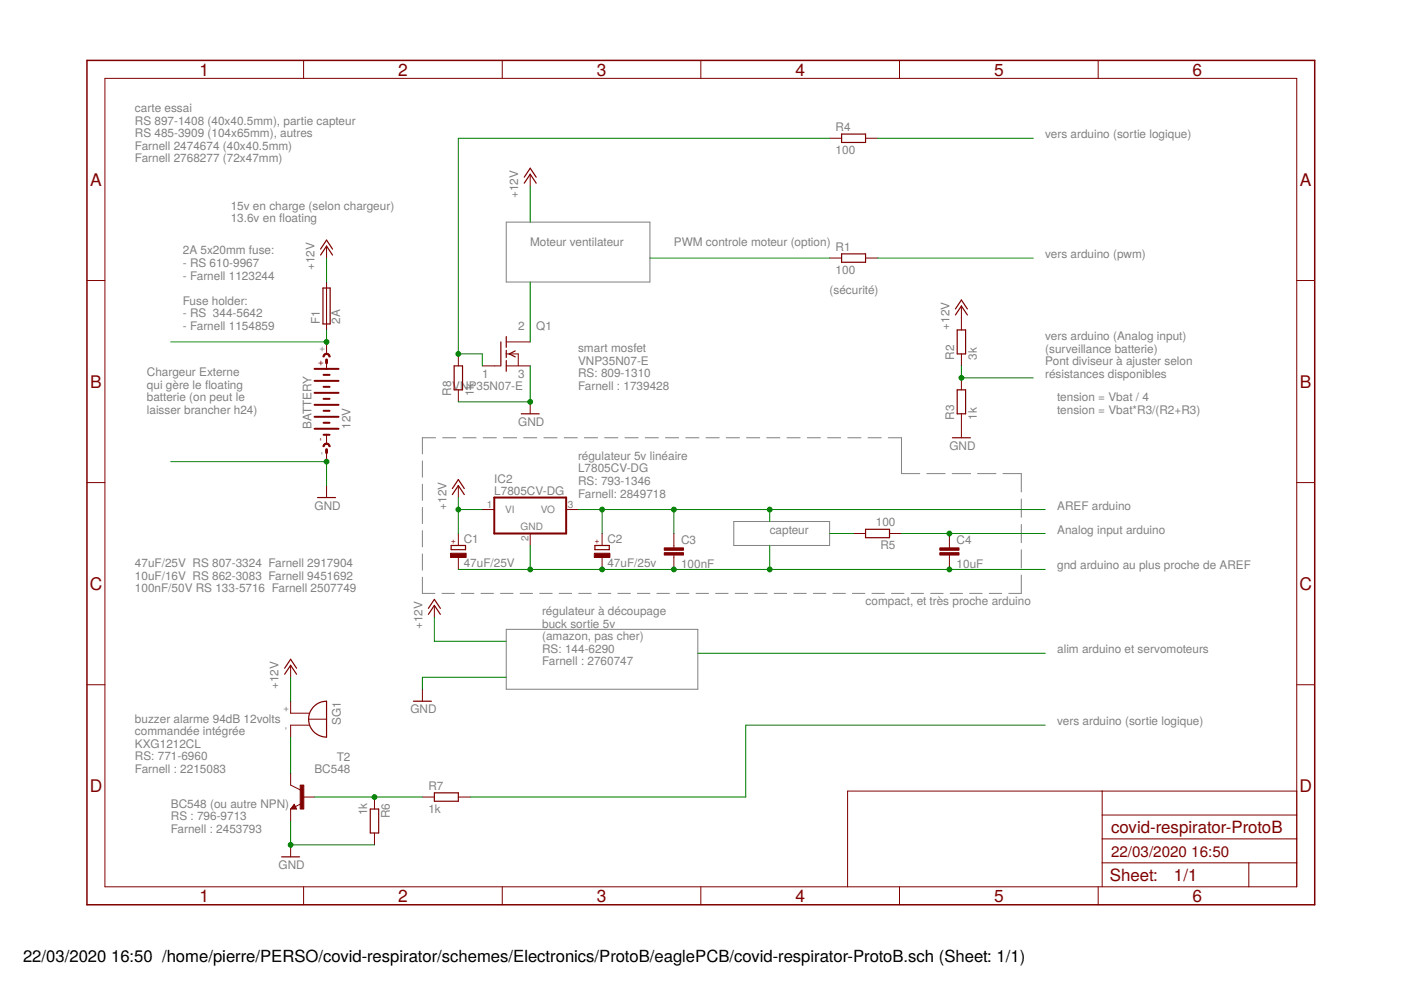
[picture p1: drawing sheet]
<svg xmlns="http://www.w3.org/2000/svg" width="297mm" height="210mm" viewBox="0 0 297 210" stroke-linecap="round" stroke-linejoin="round" font-family="sans-serif">
<g fill="none" stroke="#808080" stroke-width=".21">
<path d="M107.3 47.1h30.5v12.7h-30.5zM89.6 97.7v3.5M92.4 92.8h-2.8v3.4M93.9 92.8h2.7M98.1 92.8h2.8M102.4 92.8h2.8M106.7 92.8h2.8M111 92.8h2.8M115.3 92.8h2.8M119.6 92.8h2.8M123.9 92.8h2.8M128.2 92.8h2.8"/>
<path d="M132.5 92.8h2.8M136.8 92.8h2.8M141.1 92.8h2.8M145.4 92.8h2.8M149.7 92.8h2.8M154 92.8h2.8M158.3 92.8h2.8M162.6 92.8h2.8M166.9 92.8h2.8M171.2 92.8h2.7M175.5 92.8h2.7M179.7 92.8h2.8"/>
<path d="M184 92.8h2.8M188.3 92.8h2.8v7.6h3.9M89.6 102.7v3.4M89.6 107.6v3.4M89.6 112.5v3.5M89.6 117.5v3.4M155.6 110.6h20.3v5.1h-20.3zM196.5 100.4h3.9M201.9 100.4h3.9M207.3 100.4h3.9M212.6 100.4h3.9v3.9M216.5 105.8v3.9"/>
<path d="M216.5 111.2v3.9M216.5 116.6v3.8M89.6 122.4v3.4h2.6M93.7 125.8h2.7M97.8 125.8h2.7M102 125.8h2.6M106.1 125.8h2.7M107.3 133.4h40.7v12.7h-40.7zM110.3 125.8h2.6M114.4 125.8h2.7M118.6 125.8h2.6M122.7 125.8h2.6"/>
<path d="M126.9 125.8h2.6M131 125.8h2.6M135.1 125.8h2.7M139.3 125.8h2.6M143.4 125.8h2.7M147.6 125.8h2.6M151.7 125.8h2.7M155.9 125.8h2.6M160 125.8h2.6M164.1 125.8h2.7M168.3 125.8h2.6M172.4 125.8h2.7"/>
<path d="M176.6 125.8h2.6M180.7 125.8h2.7M184.9 125.8h2.6M189 125.8h2.7M193.2 125.8h2.6M197.3 125.8h2.7M201.4 125.8h2.7M205.6 125.8h2.6M209.7 125.8h2.7M216.5 121.9v3.9h-2.6"/>
</g>
<g fill="none" stroke="#800000" stroke-width=".42">
<path d="M66.7 78.2h5.1M68.6 79.5h1.3M66.7 90.9h5.1M66.7 88.4h5.1M66.7 85.8h5.1M66.7 83.3h5.1M66.7 80.8h5.1M68.6 92.2h1.3M68.6 89.6h1.3M68.6 87.1h1.3M68.6 84.6h1.3M68.6 82h1.3"/>
<path d="M104.8 105.5h15.2v7.6h-15.2z"/>
</g>
<g fill="none" stroke="#800000" stroke-width=".21">
<path d="M22.2 16.6h252.7v171.4h-252.7zM64.4 12.8v3.8M106.5 12.8v3.8M148.6 12.8v3.8M190.7 12.8v3.8M232.8 12.8v3.8M112.4 36.9v2.6M175.9 29.3h2.5M183.5 29.3h2.6M18.4 59.5h3.8M69.2 52.2v2.5M69.2 59.8v10.2"/>
<path d="M175.9 54.7h2.5M183.5 54.7h2.6M274.9 59.5h3.8M69.2 72.5v2.5M69.2 76.9v1.3M97.2 75v2.6M102.3 77.6h3.8M107.3 77.6h5.1M107.3 75h2.6v2.6M107.3 72.5h5.1M203.8 64.9v5.1M203.8 75v2.6"/>
<path d="M69.2 92.2v1.9M69.2 95.3v2.6M97.2 82.7v2.5M112.4 85.2v2.5M203.8 80.1v2.6M203.8 87.7v5.1M18.4 102.3h3.8M69.2 103v2.5M97.2 103v2.5M97.2 113.1v2.6M97.2 118.2v2.5M102.3 108h2.5"/>
<path d="M112.4 113.1v2.6M120 108h2.6M127.7 113.1v2.6M127.7 118.2v2.5M142.9 113.1v3.1M142.9 117.7v3M181 113.1h2.5M188.6 113.1h2.5M201.3 113.1v3.1M201.3 117.7v3M274.9 102.3h3.8M92.1 128.4v2.5"/>
<path d="M18.4 145.2h3.8M61.6 148.7v2.5h4M61.6 141.1v2.5M65.4 152.5h3.8M65.6 153.8h-4v2.5M89.6 146.1v2.6M274.9 145.2h3.8M61.6 163.9v2.6l2 1M61.6 171.5v2.6M61.6 179.1v2.6M62.4 170.5l.5 1h-1.3zM63.8 170.4l-1.2 .6"/>
<path d="M64.2 169h2.5M79.4 169v2.5M79.4 176.6v2.5M89.6 169h2.5M97.2 169h2.5M233.7 167.7v20.3M233.7 177.9h41.2M233.7 172.8h41.2M274.9 167.7h-95.2v20.3M64.4 188v3.8M106.5 188v3.8M148.6 188v3.8"/>
<path d="M190.7 188v3.8M232.8 188v3.8M233.7 182.9h41.2M264.8 182.9v5.1"/>
</g>
<g fill="#800000" stroke="#800000" stroke-width=".21">
<path d="M68.7 75.1a.76 .76 0 0 1 .8-.2 .76 .76 0 0 1 .5 .8h-.3a.51 .51 0 0 0-.5-.5 .51 .51 0 0 0-.5 .5h-.2z" fill-rule="evenodd"/>
<path d="M68.7 94.2a.76 .76 0 0 1 .8-.2 .76 .76 0 0 1 .5 .7h-.3a.51 .51 0 0 0-.5-.5 .51 .51 0 0 0-.5 .5h-.2z" fill-rule="evenodd"/>
</g>
<path d="M69.2 76.3v.6M69.2 95.3v.7" fill="none" stroke="#800000" stroke-width=".61"/>
<g fill="none" stroke="#800000" stroke-width=".25">
<path d="M111.1 38.8l1.3-1.9 1.3 1.9M111.1 37.6l1.3-1.9 1.3 1.9M178.4 28.4h5.1v1.8h-5.1zM68 54.1l1.2-1.9 1.3 1.9M68 52.8l1.2-1.9 1.3 1.9M178.4 53.8h5.1v1.8h-5.1zM68.5 61.1h1.5v7.6h-1.5zM96.3 77.6h1.8v5.1h-1.8zM106.2 72.5v5.1M107.3 71.4v2.2M107.3 74.3v1.5M107.3 76.4v2.3"/>
<path d="M109.2 74.4l-1.2 .6 1.2 .7M202.6 66.8l1.2-1.9 1.3 1.9M202.6 65.5l1.2-1.9 1.3 1.9M202.9 70h1.8v5h-1.8zM110.5 87.7h3.8M201.9 92.8h3.8M202.9 82.7h1.8v5h-1.8zM67.3 105.5h3.8M95.7 115.7h3v.8h-3zM95.9 104.9l1.3-1.9 1.2 1.9M95.9 103.6l1.3-1.9 1.2 1.9M126.1 115.7h3.1v.8h-3.1z"/>
<path d="M183.5 112.2h5.1v1.8h-5.1zM90.8 130.3l1.3-1.9 1.3 1.9M90.8 129l1.3-1.9 1.3 1.9M60.3 143l1.3-1.9 1.3 1.9M60.3 141.7l1.3-1.9 1.3 1.9M66.7 149.6a3.7 3.7 0 0 1 2.5-.9v7.6a3.8 3.8 0 0 1-3.5-2.5 3.8 3.8 0 0 1 1-4.2zM87.7 148.7h3.8M62.4 171l-.1 .3h.3l-.2-.5-.5 .6h.7M78.5 171.5h1.8v5.1h-1.8zM92.1 168.1h5.1v1.8h-5.1zM59.7 181.7h3.8"/>
</g>
<g fill="#800000" stroke="#800000" stroke-width=".21">
<path d="M95.5 117.3h3.3v.9h-3.3z"/>
<path d="M126 117.3h3.3v.9h-3.3z"/>
<path d="M140.8 117.2h4.1v.5h-4.1z"/>
<path d="M140.8 116.2h4.1v.5h-4.1z"/>
<path d="M199.3 117.2h4v.5h-4z"/>
<path d="M199.3 116.2h4v.5h-4z"/>
<path d="M63.6 166.5h.8v5h-.8z"/>
</g>
<path d="M18.4 12.8h260.3v179h-260.3z" fill="none" stroke="#800000" stroke-width=".32"/>
<g fill="none" stroke="#008000" stroke-width=".21">
<path d="M112.4 39.5v7.6M175.9 29.3h-78.7v45.7h5.1v2.6M186.1 29.3h33M69.2 54.7v5.1M112.4 59.8v12.7M137.8 54.7h38.1M186.1 54.7h33M69.2 70v2.5h-33M112.4 77.6v7.6h-15.2M203.8 77.6v2.5h15.3M36.2 97.9h33v5.1M97.2 105.5v7.6"/>
<path d="M97.2 108h5.1M112.4 115.7v5M122.6 108h99M127.7 108v5.1M142.9 108v5.1M163.2 108v2.6M163.2 115.7v5M175.9 113.1h5.1M191.1 113.1h30.5M92.1 130.9v5.1h15.2M97.2 120.7h124.4M148 138.5h73.6"/>
<path d="M61.6 143.6v5.1M61.6 156.3v7.6M107.3 143.6h-17.7v2.5M221.6 153.8h-63.5v15.2h-58.4M61.6 174.1v5h17.8M66.7 169h22.9"/>
</g>
<g fill="#008000" stroke="#008000" stroke-width=".21">
<circle cx="69.2" cy="97.9" r=".51"/>
<circle cx="112.4" cy="85.2" r=".51"/>
<circle cx="61.6" cy="179.1" r=".51"/>
<circle cx="97.2" cy="108" r=".51"/>
<circle cx="203.8" cy="80.1" r=".51"/>
<circle cx="97.2" cy="75" r=".51"/>
<circle cx="127.7" cy="108" r=".51"/>
<circle cx="142.9" cy="108" r=".51"/>
<circle cx="163.2" cy="108" r=".51"/>
<circle cx="112.4" cy="120.7" r=".51"/>
<circle cx="127.7" cy="120.7" r=".51"/>
<circle cx="142.9" cy="120.7" r=".51"/>
<circle cx="163.2" cy="120.7" r=".51"/>
<circle cx="201.3" cy="120.7" r=".51"/>
<circle cx="201.3" cy="113.1" r=".51"/>
<circle cx="79.4" cy="169" r=".51"/>
<circle cx="69.2" cy="72.5" r=".51"/>
</g>
<g font-size="3.7" fill="#800000">
<text x="42.3" y="16">1</text>
<text x="84.4" y="16">2</text>
<text x="126.5" y="16">3</text>
<text x="168.6" y="16">4</text>
<text x="210.8" y="16">5</text>
<text x="252.9" y="16">6</text>
<text x="19.1" y="39.3">A</text>
<text x="275.6" y="39.3">A</text>
<text x="19.1" y="82.2">B</text>
<text x="275.6" y="82.2">B</text>
<text x="19" y="125">C</text>
<text x="275.5" y="125">C</text>
<text x="19" y="167.9">D</text>
<text x="275.5" y="167.9">D</text>
<text x="42.3" y="191.2">1</text>
<text x="84.4" y="191.2">2</text>
<text x="126.5" y="191.2">3</text>
<text x="168.6" y="191.2">4</text>
<text x="210.8" y="191.2">5</text>
<text x="252.9" y="191.2">6</text>
</g>
<g font-size="3.6" fill="#800000">
<text x="235.6" y="176.6">covid-respirator-ProtoB</text>
<text x="235.3" y="186.9">Sheet:</text>
<text x="248.9" y="186.8">1/1</text>
</g>
<g font-size="3.5">
<text x="4.9" y="204">22/03/2020</text>
<text x="23.6" y="204">16:50 /home/pierre/PERSO/covid-respirator/schemes/Electronics/ProtoB/eaglePCB/covid-respirator-ProtoB.sch (Sheet: 1/1)</text>
</g>
<g font-size="3.2" fill="#800000">
<text x="235.6" y="181.7">22/03/2020</text>
<text x="252.6" y="181.7">16:50</text>
</g>
<g font-size="2.5" fill="#808080">
<text x="28.6" y="23.7">carte essai</text>
<text x="28.6" y="26.4">RS 897-1408 (40x40.5mm), partie capteur</text>
<text x="28.6" y="29.1">RS 485-3909 (104x65mm), autres</text>
<text x="177.2" y="27.8">R4</text>
<text x="221.6" y="29.3">vers arduino (sortie logique)</text>
<text x="28.6" y="31.7">Farnell 2474674 (40x40.5mm)</text>
<text x="28.6" y="34.4">Farnell 2768277 (72x47mm)</text>
<text x="177.2" y="32.6">100</text>
<text x="48.9" y="44.4">15v en charge (selon chargeur)</text>
<text x="48.9" y="47.1">13.6v en foating</text>
<text x="59.2" y="47.1">l</text>
<text x="109.9" y="42" transform="rotate(-90 109.9 42)">+12V</text>
<text x="38.8" y="53.9">2A 5x20mm fuse:</text>
<text x="112.4" y="52.2">Moteur ventilateur</text>
<text x="142.9" y="52.2">PWM controle moteur (option)</text>
<text x="177.2" y="53.2">R1</text>
<text x="38.8" y="56.6">- RS 610-9967</text>
<text x="38.8" y="59.3">- Farnell 1123244</text>
<text x="66.7" y="57.3" transform="rotate(-90 66.7 57.3)">+12V</text>
<text x="177.2" y="58">100</text>
<text x="221.6" y="54.7">vers arduino (pwm)</text>
<text x="38.8" y="64.6">Fuse holder:</text>
<text x="175.9" y="62.3">(sécurité)</text>
<text x="38.8" y="67.3">- RS 344-5642</text>
<text x="38.8" y="70">- Farnell 1154859</text>
<text x="67.8" y="68.7" transform="rotate(-90 67.8 68.7)">F1</text>
<text x="72.2" y="68.7" transform="rotate(-90 72.2 68.7)">2A</text>
<text x="109.9" y="70">2</text>
<text x="113.7" y="70">Q1</text>
<text x="201.3" y="70" transform="rotate(-90 201.3 70)">+12V</text>
<text x="122.6" y="74.6">smart mosfet</text>
<text x="122.6" y="77.3">VNP35N07-E</text>
<text x="202.3" y="76.3" transform="rotate(-90 202.3 76.3)">R2</text>
<text x="207.1" y="76.3" transform="rotate(-90 207.1 76.3)">3k</text>
<text x="221.6" y="72.1">vers arduino (Analog input)</text>
<text x="221.6" y="74.8">(surveillance batterie)</text>
<text x="221.6" y="77.4">Pont diviseur à ajuster selon</text>
<text x="31.1" y="79.7">Chargeur Externe</text>
<text x="31.1" y="82.4">qui gère le foating</text>
<text x="43.5" y="82.4">l</text>
<text x="95.7" y="83.9" transform="rotate(-90 95.7 83.9)">R8</text>
<text x="95.9" y="82.6">VNP35N07-E</text>
<text x="100.5" y="83.9" transform="rotate(-90 100.5 83.9)">1k</text>
<text x="102.3" y="80.1">1</text>
<text x="109.9" y="80.1">3</text>
<text x="122.6" y="80">RS: 809-1310</text>
<text x="122.6" y="82.6">Farnell : 1739428</text>
<text x="221.6" y="80.1">résistances disponibles</text>
<text x="31.1" y="85.1">batterie (on peut le</text>
<text x="31.1" y="87.7">laisser brancher h24)</text>
<text x="202.3" y="89" transform="rotate(-90 202.3 89)">R3</text>
<text x="207.1" y="89" transform="rotate(-90 207.1 89)">1k</text>
<text x="224.1" y="85.1">tension = Vbat / 4</text>
<text x="224.1" y="87.7">tension = Vbat*R3/(R2+R3)</text>
<text x="66.1" y="90.9" transform="rotate(-90 66.1 90.9)">BATTERY</text>
<text x="74.3" y="90.9" transform="rotate(-90 74.3 90.9)">12V</text>
<text x="109.9" y="90.3">GND</text>
<text x="201.3" y="95.3">GND</text>
<text x="122.6" y="97.5">régulateur 5v linéaire</text>
<text x="122.6" y="100.2">L7805CV-DG</text>
<text x="104.8" y="104.9">L7805CV-DG</text>
<text x="104.8" y="102.3">IC2</text>
<text x="122.6" y="102.8">RS: 793-1346</text>
<text x="122.6" y="105.5">Farnell: 2849718</text>
<text x="66.7" y="108">GND</text>
<text x="94.6" y="108" transform="rotate(-90 94.6 108)">+12V</text>
<text x="163.2" y="113.1">capteur</text>
<text x="185.7" y="111.6">100</text>
<text x="224.1" y="108">AREF arduino</text>
<text x="224.1" y="113.1">Analog input arduino</text>
<text x="98.3" y="115.2">C1</text>
<text x="128.8" y="115.2">C2</text>
<text x="144.4" y="115.3">C3</text>
<text x="186.7" y="116.4">R5</text>
<text x="202.8" y="115.3">C4</text>
<text x="28.6" y="120.2">47uF/25V RS 807-3324 Farnell 2917904</text>
<text x="28.6" y="122.9">10uF/16V RS 862-3083 Farnell 9451692</text>
<text x="28.6" y="125.6">100nF/50V RS 133-5716 Farnell 2507749</text>
<text x="98.3" y="120.3">47uF/25V</text>
<text x="128.8" y="120.3">47uF/25v</text>
<text x="144.4" y="120.4">100nF</text>
<text x="202.8" y="120.4">10uF</text>
<text x="224.1" y="120.7">gnd arduino au plus proche de AREF</text>
<text x="114.9" y="130.4">régulateur à découpage</text>
<text x="183.5" y="128.4">compact, et très proche arduino</text>
<text x="89.6" y="133.4" transform="rotate(-90 89.6 133.4)">+12V</text>
<text x="114.9" y="133.1">buck sortie 5v</text>
<text x="114.9" y="135.7">(amazon, pas cher)</text>
<text x="114.9" y="138.4">RS: 144-6290</text>
<text x="114.9" y="141.1">Farnell : 2760747</text>
<text x="224.1" y="138.5">alim arduino et servomoteurs</text>
<text x="59.1" y="146.1" transform="rotate(-90 59.1 146.1)">+12V</text>
<text x="28.6" y="153.2">buzzer alarme 94dB 12volts</text>
<text x="28.6" y="155.9">commandée intégrée</text>
<text x="72.3" y="153.7" transform="rotate(-90 72.3 153.7)">SG1</text>
<text x="87" y="151.2">GND</text>
<text x="224.1" y="153.8">vers arduino (sortie logique)</text>
<text x="28.6" y="158.6">KXG1212CL</text>
<text x="28.6" y="161.2">RS: 771-6960</text>
<text x="71.4" y="161.4">T2</text>
<text x="28.6" y="163.9">Farnell : 2215083</text>
<text x="66.7" y="163.9">BC548</text>
<text x="90.8" y="167.5">R7</text>
<text x="36.2" y="171.3">BC548 (ou autre NPN)</text>
<text x="36.2" y="173.9">RS : 796-9713</text>
<text x="77.9" y="172.9" transform="rotate(-90 77.9 172.9)">1k</text>
<text x="82.7" y="173.5" transform="rotate(-90 82.7 173.5)">R6</text>
<text x="90.8" y="172.3">1k</text>
<text x="36.2" y="176.6">Farnell : 2453793</text>
<text x="59.1" y="184.2">GND</text>
</g>
<g font-size="2.1" fill="#800000">
<text x="68.6" y="77.6" transform="rotate(-90 68.6 77.6)">+</text>
<text x="68.6" y="93.4" transform="rotate(-90 68.6 93.4)">-</text>
</g>
<g font-size="2.1" fill="#808080">
<text x="68.9" y="74.7" transform="rotate(-90 68.9 74.7)">+</text>
<text x="68.9" y="96.4" transform="rotate(-90 68.9 96.4)">-</text>
<text x="103.2" y="107.7">1</text>
<text x="120.4" y="107.7">3</text>
<text x="107.1" y="108.8">VI</text>
<text x="110.4" y="112.4">GND</text>
<text x="114.7" y="108.8">VO</text>
<text x="112.1" y="114.7" transform="rotate(-90 112.1 114.7)">2</text>
<text x="61.3" y="154.8" transform="rotate(-90 61.3 154.8)">-</text>
<text x="61.3" y="150.9" transform="rotate(-90 61.3 150.9)">+</text>
</g>
<g font-size="1.8" fill="#800000">
<text x="96.6" y="115.3" transform="rotate(-90 96.6 115.3)">+</text>
<text x="127.1" y="115.3" transform="rotate(-90 127.1 115.3)">+</text>
</g>
</svg>
